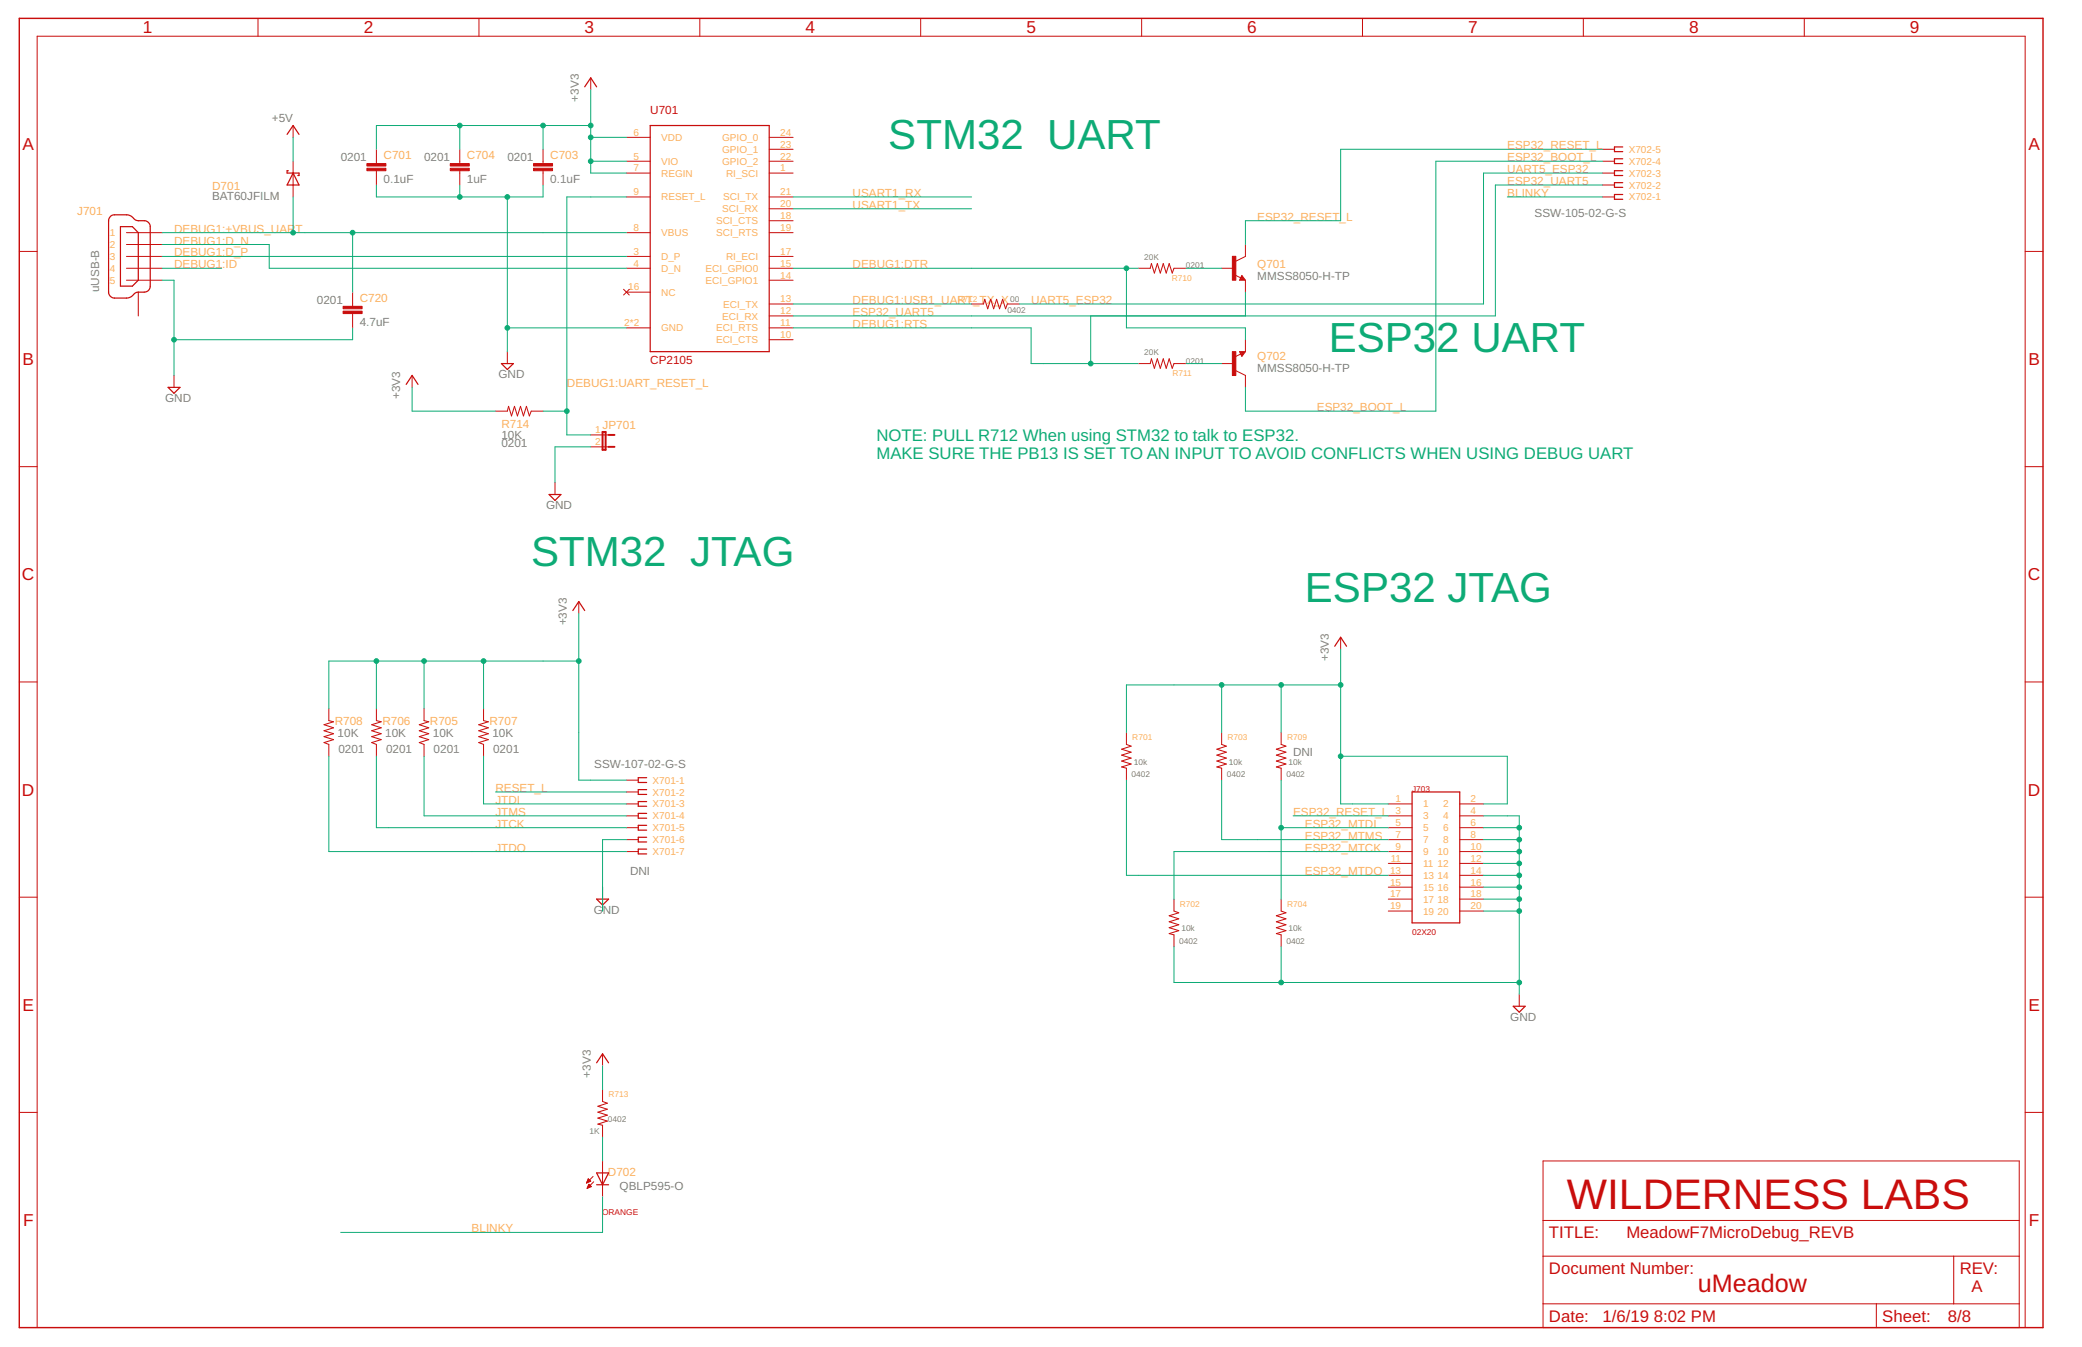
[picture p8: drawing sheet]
<svg xmlns="http://www.w3.org/2000/svg" width="432mm" height="279mm" viewBox="0 0 432 279" stroke-linecap="round" stroke-linejoin="round" font-family="sans-serif">
<path d="M4 3.8h419.7v271.6h-419.7z" fill="none" stroke="#c90d0c" stroke-width=".3"/>
<g fill="none" stroke="#c90d0c" stroke-width=".21">
<path d="M53.5 3.8v3.7M99.3 3.8v3.7M122.5 16.2v2.4M145.1 3.8v3.7M190.9 3.8v3.7M236.8 3.8v3.7M282.6 3.8v3.7M328.4 3.8v3.7M374.2 3.8v3.7M60.8 26v2.5M60.8 33.4v7.5M78.1 31v2.9"/>
<path d="M78.1 35.4v3M95.4 31v2.9M95.4 35.4v3M112.6 31v2.9M112.6 35.4v3M129.9 28.5h5M129.9 33.4h5M129.9 35.9h5M159.5 28.5h5M159.5 33.4h5M159.5 35.9h5M159.5 31h5"/>
<path d="M332.4 33.4h2.4M332.4 35.9h2.4M332.4 31h2.4M332.4 38.4h2.4M4 52.2h3.7M26.2 48.3h7.4M26.2 50.7h7.4M26.2 53.2h7.4M26.2 55.6h7.4M26.2 58.1h7.4M129.9 48.3h5M129.9 53.2h5"/>
<path d="M129.9 55.6h5M129.9 40.9h5M159.5 48.3h5M159.5 53.2h5M159.5 55.6h5M159.5 58.1h5M159.5 40.9h5M159.5 43.3h5M159.5 45.8h5M236.1 55.6h2.4l.3-.9 .6 1.9 .6-1.9 .6 1.9 .7-1.9 .6 1.9 .6-1.9 .6 1.9 .4-1h2.5M253.4 55.6h2.4M256.1 57l1.2 .6"/>
<path d="M257.6 57.1l.7 1h-1.2zM258.3 50.7v2.5l-2 1M258.3 58.1v2.5M332.4 40.9h2.4M420 52.2h3.7M28.7 60.6v4.9M36.1 77.9v2.4M73.1 60.6v3M73.1 65v3M85.5 77.9v2.4M105.2 72.9v2.5M129.3 60l1.2 1.2"/>
<path d="M129.9 68h5M129.9 60.6h5M130.5 60l-1.2 1.2M159.5 68h5M159.5 63.1h5M159.5 65.5h5M159.5 70.5h5M201.5 63.1h2.5l.2-1 .7 2 .6-2 .6 2 .6-2 .6 2 .6-2 .7 2 .3-1h2.5M236.1 75.4h2.4l.3-1 .6 2 .6-2 .6 2 .7-2 .6 2 .6-2 .6 2 .4-1h2.5M253.4 75.4h2.4M256.3 76.9l2 1v2.4M257.1 72.9h1.2l-.7 1z"/>
<path d="M257.3 73.4l-1.2 .6M258.3 70.5v2.4M4 96.8h3.7M102.8 85.3h2.4l.3-1 .6 2 .6-2 .6 2 .6-2 .7 2 .6-2 .6 2 .4-1h2.4M122.5 90.2h3.7M122.5 92.7h3.7M420 96.8h3.7M115.1 100.1v2.5M120 124.8v2.5M278 132.2v2.5M4 141.5h3.7M68.2 147v2.5l1 .2-2 .6 2 .7-2 .6 2 .6-2 .6 2 .6-2 .6 1 .4v2.5"/>
<path d="M78.1 147v2.5l1 .2-2 .6 2 .7-2 .6 2 .6-2 .6 2 .6-2 .6 1 .4v2.5M87.9 147v2.5l1 .2-1.9 .6 1.9 .7-1.9 .6 1.9 .6-1.9 .6 1.9 .6-1.9 .6 .9 .4v2.5M100.3 147v2.5l1 .2-2 .6 2 .7-2 .6 2 .6-2 .6 2 .6-2 .6 1 .4v2.5M233.6 151.9v2.5l1 .4-2 .6 2 .6-2 .6 2 .6-2 .7 2 .6-2 .6 1 .2v2.5M253.4 151.9v2.5l.9 .4-1.9 .6 1.9 .6-1.9 .6 1.9 .6-1.9 .7 1.9 .6-1.9 .6 1 .2v2.5M265.7 151.9v2.5l1 .4-2 .6 2 .6-2 .6 2 .6-2 .7 2 .6-2 .6 1 .2v2.5M420 141.5h3.7M129.9 166.8h2.5M129.9 169.2h2.5M129.9 171.7h2.5M129.9 174.2h2.5M129.9 176.6h2.5"/>
<path d="M129.9 161.8h2.5M129.9 164.3h2.5M287.9 166.8h5M287.9 169.2h5M287.9 171.7h5M287.9 174.2h5M287.9 176.6h5M287.9 179.1h5M302.7 166.8h5M302.7 169.2h5M302.7 171.7h5M302.7 174.2h5"/>
<path d="M302.7 176.6h5M302.7 179.1h5M4 186.1h3.7M125 184v2.5M243.5 186.5v2.5l1 .3-2 .6 2 .7-2 .6 2 .6-2 .6 2 .6-2 .7 1 .2v2.5M265.7 186.5v2.5l1 .3-2 .6 2 .7-2 .6 2 .6-2 .6 2 .6-2 .7 1 .2v2.5M287.9 181.6h5M287.9 184h5M287.9 186.5h5M287.9 189h5M302.7 181.6h5M302.7 184h5"/>
<path d="M302.7 186.5h5M302.7 189h5M420 186.1h3.7M125 218.6v2.5M315.1 206.2v2.5M4 230.7h3.7M125 226v2.5l1 .3-2 .7 2 .6-2 .6 2 .6-2 .6 2 .6-2 .7 1 .2v2.5M420 230.7h3.7M121.7 245.3h.1M121.7 245.2h.3M121.8 245.1h.5M121.8 245h.7"/>
<path d="M121.8 246.4h.2M121.9 244.9h.5M121.9 246.3h.4M121.9 244.8h.4M121.9 246.2h.6M122 244.6h.2M122 246h.6M122 244.5l-.4 .9M122 244.5l.5 .5-.9 .4M122 244.5h.1M122 245.9h.4M122 245.8h.3"/>
<path d="M122.1 245.7h.1M122.1 245.6l.5 .5-.8 .4zM123 244l-1.4 1.4M123.1 245.1l-1.3 1.4M125 240.8v7.4M320 240.8h98.8v34.6h-98.8zM320 253.2h98.8M7.7 275.4v-267.9h412.3v267.9M320 260.6h98.8M320 270.4h98.8M389.1 270.4v5M405.2 260.6v9.8"/>
</g>
<g fill="none" stroke="#c90d0c" stroke-width=".25">
<path d="M121.3 18l1.2-1.8 1.2 1.8M59.5 27.9l1.3-1.9 1.2 1.9M59.8 35.4h-.3v.5h2.5v.5h-.2M60.8 35.9l1.2 2.5h-2.5zM134.9 26h24.6v46.9h-24.6zM336.5 35.4h-1.7v1h1.7M336.5 30.5h-1.7v1h1.7M336.5 32.9h-1.7v1h1.7M336.5 37.9h-1.7v1h1.7M23 44.8l.7-.2h2.9l.6 .2 .7 .7a2.43 2.43 0 0 0 2 .3l.6 .1 .4 .3 .3 .8v12.4l-.2 .5-.3 .4a2.5 2.5 0 0 1-2 .3l-.8 .3-.7 .7-1 .2h-2.7l-.5-.2-.5-.7v-15.1l.1-.5zM25 47h2.5l1.2 1.3v9.8l-1.2 1.3h-2.5zM257.6 57.6l.1 .3h-.4l.3-.5 .4 .6h-.7"/>
<path d="M336.5 40.3h-1.7v1h1.7M84.2 79.7l1.3-1.8 1.2 1.8M104 75.4h2.5l-1.3 1.2zM257.3 73.1h.7l-.4 .6-.3-.5h.4l-.1 .2M34.9 80.3h2.4l-1.2 1.3zM113.9 102.6h2.4l-1.2 1.2zM118.8 126.6l1.2-1.8 1.3 1.8M276.8 134l1.2-1.8 1.3 1.8M134.1 161.3h-1.7v1h1.7M134.1 163.8h-1.7v1h1.7M134.1 166.3h-1.7v.9h1.7M134.1 168.7h-1.7v1h1.7"/>
<path d="M134.1 171.2h-1.7v1h1.7M134.1 173.7h-1.7v.9h1.7M134.1 176.1h-1.7v1h1.7M292.9 164.3h9.8v27.1h-9.8zM123.7 186.5h2.5l-1.2 1.2zM313.8 208.7h2.5l-1.2 1.3zM123.7 220.5l1.3-1.9 1.2 1.9M123.7 243.3h2.5l-1.2 2.4zM123.7 245.7h2.5"/>
</g>
<g fill="#c90d0c" stroke="#c90d0c" stroke-width=".21">
<path d="M110.7 34.9h3.9v.5h-3.9z"/>
<path d="M110.7 33.9h3.9v.5h-3.9z"/>
<path d="M93.4 34.9h3.9v.5h-3.9z"/>
<path d="M93.4 33.9h3.9v.5h-3.9z"/>
<path d="M76.1 34.9h3.9v.5h-3.9z"/>
<path d="M76.1 33.9h3.9v.5h-3.9z"/>
<path d="M71.2 64.5h3.9v.5h-3.9z"/>
<path d="M71.2 63.5h3.9v.6h-3.9z"/>
<path d="M255.6 53.2h.7v4.9h-.7z"/>
<path d="M255.6 72.9h.7v5h-.7z"/>
</g>
<path d="M125 89.6h.6v3.7h-.6zM126.2 90.2h1.2M126.2 92.7h1.2" fill="none" stroke="#c90d0c" stroke-width=".4"/>
<g fill="none" stroke="#0dab76" stroke-width=".21">
<path d="M122.5 18.6v17.3h7.4M60.8 28.5v4.9M78.1 38.4v2.5h34.5v-2.5M95.4 26v5M95.4 38.4v2.5M112.6 26v5M122.5 26h-44.4v5M122.5 28.5h7.4M122.5 33.4h7.4M332.4 33.4h-34.6v51.9h-39.5v-5M332.4 35.9h-24.7v27.2h-96.3M332.4 31h-54.4v14.8h-19.7v4.9"/>
<path d="M332.4 38.4h-22.3v27.1h-145.6M33.6 58.1h2.5v19.8M33.6 48.3h96.3M33.6 53.2h96.3M33.6 55.6h12.4M33.6 50.7h22.2v4.9h74.1M60.8 40.9v7.4M73.1 48.3v12.3M105.2 40.9v32M129.9 40.9h-12.3v49.3h4.9M164.5 40.9h37M164.5 55.6h71.6"/>
<path d="M164.5 43.3h37M233.6 55.6v12.4h24.7v2.5M246 55.6h7.4M312.6 40.9h19.8M73.1 68v2.5h-37M105.2 68h24.7M164.5 68h49.3v7.4h22.3M164.5 63.1h37M226.2 65.5v9.9M246 75.4h7.4M258.3 60.6v4.9M85.5 80.3v5h17.3"/>
<path d="M112.6 85.3h5M122.5 92.7h-7.4v7.4M78.1 137.1v9.9M87.9 137.1v9.9M100.3 137.1v9.9M120 127.3v34.5h9.9M120 137.1h-51.8v9.9M278 134.7v32.1h9.9M68.2 156.9v19.7h61.7M78.1 156.9v14.8h51.8M87.9 156.9v12.3h42M100.3 156.9v9.9h29.6"/>
<path d="M253.4 142.1v9.8M265.7 142.1v9.8M278 142.1h-44.4v9.8M278 156.9h34.6v9.9h-4.9M102.8 164.3h27.1M129.9 174.2h-4.9v14.8M233.6 161.8v19.8h54.3M253.4 161.8v12.4h34.5M265.7 171.7h22.2M265.7 161.8v24.7M268.2 169.2h19.7M287.9 176.6h-44.4v9.9"/>
<path d="M307.7 169.2h7.4v37M307.7 179.1h7.4M307.7 176.6h7.4M307.7 174.2h7.4M307.7 171.7h7.4M243.5 196.4v7.4h71.6M265.7 196.4v7.4M307.7 189h7.4M307.7 186.5h7.4M307.7 184h7.4M307.7 181.6h7.4M125 221.1v4.9"/>
<path d="M125 235.9v4.9M125 248.2v7.4h-54.3"/>
</g>
<g fill="#0dab76" stroke="#0dab76" stroke-width=".21">
<circle cx="36.1" cy="70.5" r=".49"/>
<circle cx="105.2" cy="40.9" r=".49"/>
<circle cx="105.2" cy="68" r=".49"/>
<circle cx="95.4" cy="40.9" r=".49"/>
<circle cx="315.1" cy="189" r=".49"/>
<circle cx="315.1" cy="186.5" r=".49"/>
<circle cx="315.1" cy="184" r=".49"/>
<circle cx="315.1" cy="181.6" r=".49"/>
<circle cx="315.1" cy="179.1" r=".49"/>
<circle cx="315.1" cy="176.6" r=".49"/>
<circle cx="315.1" cy="174.2" r=".49"/>
<circle cx="315.1" cy="171.7" r=".49"/>
<circle cx="315.1" cy="203.8" r=".49"/>
<circle cx="265.7" cy="203.8" r=".49"/>
<circle cx="60.8" cy="48.3" r=".49"/>
<circle cx="73.1" cy="48.3" r=".49"/>
<circle cx="122.5" cy="28.5" r=".49"/>
<circle cx="122.5" cy="33.4" r=".49"/>
<circle cx="122.5" cy="26" r=".49"/>
<circle cx="112.6" cy="26" r=".49"/>
<circle cx="95.4" cy="26" r=".49"/>
<circle cx="253.4" cy="142.1" r=".49"/>
<circle cx="265.7" cy="142.1" r=".49"/>
<circle cx="278" cy="142.1" r=".49"/>
<circle cx="278" cy="156.9" r=".49"/>
<circle cx="78.1" cy="137.1" r=".49"/>
<circle cx="87.9" cy="137.1" r=".49"/>
<circle cx="100.3" cy="137.1" r=".49"/>
<circle cx="120" cy="137.1" r=".49"/>
<circle cx="265.7" cy="171.7" r=".49"/>
<circle cx="233.6" cy="55.6" r=".49"/>
<circle cx="226.2" cy="75.4" r=".49"/>
<circle cx="117.6" cy="85.3" r=".49"/>
</g>
<text font-size="8.8" fill="#c90d0c" x="325" y="250.7">WILDERNESS LABS</text>
<g font-size="8.7" fill="#0dab76">
<text x="184.2" y="31">STM32 UART</text>
<text x="275.6" y="72.9">ESP3</text>
<text x="297.9" y="72.9">2 UART</text>
<text x="110.2" y="117.4">STM32 JTAG</text>
<text x="270.6" y="124.8">ESP32 JTAG</text>
</g>
<text font-size="5.2" fill="#c90d0c" x="352.1" y="268">uMeadow</text>
<g font-size="3.6" fill="#c90d0c">
<text x="29.6" y="6.9">1</text>
<text x="75.4" y="6.9">2</text>
<text x="121.2" y="6.9">3</text>
<text x="167" y="6.9">4</text>
<text x="212.9" y="6.9">5</text>
<text x="258.7" y="6.9">6</text>
<text x="304.5" y="6.9">7</text>
<text x="350.3" y="6.9">8</text>
<text x="396.1" y="6.9">9</text>
<text x="4.7" y="31.1">A</text>
<text x="420.7" y="31.1">A</text>
<text x="4.7" y="75.8">B</text>
<text x="420.7" y="75.8">B</text>
<text x="4.6" y="120.4">C</text>
<text x="420.6" y="120.4">C</text>
<text x="4.6" y="165">D</text>
<text x="420.6" y="165">D</text>
<text x="4.7" y="209.7">E</text>
<text x="420.7" y="209.7">E</text>
<text x="4.8" y="254.3">F</text>
<text x="420.8" y="254.3">F</text>
</g>
<g font-size="3.5" fill="#0dab76">
<text x="181.8" y="91.5">NOTE: PULL R712 When using STM32 to talk to ESP32.</text>
<text x="181.8" y="95.2">MAKE SURE THE PB13 IS SET TO AN INPUT TO AVOID CONFLICTS WHEN USING DEBUG UART</text>
</g>
<g font-size="3.5" fill="#c90d0c">
<text x="321.3" y="256.9">TITLE:</text>
<text x="337.3" y="256.9">MeadowF7MicroDebug_REVB</text>
<text x="321.3" y="264.3">Document Number:</text>
<text x="406.4" y="264.3">REV:</text>
<text x="408.9" y="268">A</text>
<text x="321.3" y="274.1">Date:</text>
<text x="332.4" y="274.1">1/6/19</text>
<text x="343" y="274.1">8:02 PM</text>
<text x="390.4" y="274.1">Sheet:</text>
<text x="404" y="274.1">8/8</text>
</g>
<g font-size="2.4" fill="#808080">
<text x="120" y="21.1" transform="rotate(-90 120 21.1)">+3V3</text>
<text x="56.4" y="25.3">+5V</text>
<text x="70.7" y="33.4">0201</text>
<text x="87.9" y="33.4">0201</text>
<text x="105.2" y="33.4">0201</text>
<text x="44" y="41.5">BAT60JFILM</text>
<text x="79.5" y="38">0.1uF</text>
<text x="96.8" y="38">1uF</text>
<text x="114.1" y="38">0.1uF</text>
<text x="318.3" y="45">SSW-105-02-G-S</text>
<text x="260.8" y="58.1">MMSS8050-H-TP</text>
<text x="20.5" y="60.6" transform="rotate(-90 20.5 60.6)">uUSB-B</text>
<text x="65.7" y="63.1">0201</text>
<text x="74.6" y="67.6">4.7uF</text>
<text x="260.8" y="77.1">MMSS8050-H-TP</text>
<text x="34.2" y="83.4">GND</text>
<text x="83" y="82.8" transform="rotate(-90 83 82.8)">+3V3</text>
<text x="103.4" y="78.5">GND</text>
<text x="104" y="92.7">0201</text>
<text x="104" y="91">10K</text>
<text x="113.2" y="105.6">GND</text>
<text x="117.6" y="129.7" transform="rotate(-90 117.6 129.7)">+3V3</text>
<text x="275.6" y="137.1" transform="rotate(-90 275.6 137.1)">+3V3</text>
<text x="70" y="152.9">10K</text>
<text x="79.9" y="152.9">10K</text>
<text x="89.8" y="152.9">10K</text>
<text x="102.1" y="152.9">10K</text>
<text x="70.2" y="156.1">0201</text>
<text x="80.1" y="156.1">0201</text>
<text x="89.9" y="156.1">0201</text>
<text x="102.3" y="156.1">0201</text>
<text x="123.2" y="159.3">SSW-107-02-G-S</text>
<text x="268.2" y="156.9">DNI</text>
<text x="130.7" y="181.6">DNI</text>
<text x="123.1" y="189.6">GND</text>
<text x="313.2" y="211.8">GND</text>
<text x="122.5" y="223.5" transform="rotate(-90 122.5 223.5)">+3V3</text>
<text x="128.5" y="246.9">QBLP595-O</text>
</g>
<g font-size="2.4" fill="#c90d0c">
<text x="134.9" y="23.6">U701</text>
<text x="134.9" y="75.4">CP2105</text>
</g>
<g font-size="2.4" fill="#fbaf5c">
<text x="79.5" y="33.1">C701</text>
<text x="96.8" y="33.1">C704</text>
<text x="114.1" y="33.1">C703</text>
<text x="312.6" y="35.9">UART5_ESP32</text>
<text x="312.6" y="31">ESP32_RESET_L</text>
<text x="312.6" y="33.4">ESP32_BOOT_L</text>
<text x="44" y="39.4">D701</text>
<text x="176.8" y="40.8">USART1_RX</text>
<text x="312.6" y="38.4">ESP32_UART5</text>
<text x="312.6" y="40.8">BLINKY</text>
<text x="16" y="44.5">J701</text>
<text x="176.8" y="43.3">USART1_TX</text>
<text x="260.8" y="45.8">ESP32_RESET_L</text>
<text x="36.1" y="48.3">DEBUG1:+VBUS_UAR</text>
<text x="36.1" y="53.2">DEBUG1:D_P</text>
<text x="36.1" y="50.7">DEBUG1:D_N</text>
<text x="61.3" y="48.3">T</text>
<text x="36.1" y="55.7">DEBUG1:ID</text>
<text x="176.8" y="55.7">DEBUG1:DTR</text>
<text x="260.8" y="55.7">Q701</text>
<text x="74.6" y="62.7">C720</text>
<text x="176.8" y="65.5">ESP32_UART5</text>
<text x="176.8" y="63.1">DEBUG1:USB1_UART_TX_X</text>
<text x="213.9" y="63.1">UART5_ESP32</text>
<text x="176.8" y="68">DEBUG1:RTS</text>
<text x="260.8" y="74.7">Q702</text>
<text x="117.6" y="80.3">DEBUG1:UART_RESET_L</text>
<text x="104" y="88.8">R714</text>
<text x="125" y="89">JP701</text>
<text x="273.1" y="85.3">ESP32_BOOT_L</text>
<text x="69.4" y="150.5">R708</text>
<text x="79.3" y="150.5">R706</text>
<text x="89.2" y="150.5">R705</text>
<text x="101.5" y="150.5">R707</text>
<text x="102.8" y="166.8">JTDI</text>
<text x="102.8" y="164.3">RESET_L</text>
<text x="102.8" y="169.2">JTMS</text>
<text x="102.8" y="171.7">JTCK</text>
<text x="268.2" y="169.2">ESP32_RESET_L</text>
<text x="270.6" y="171.7">ESP32_MTDI</text>
<text x="102.8" y="176.6">JTDO</text>
<text x="270.6" y="174.2">ESP32_MTMS</text>
<text x="270.6" y="176.6">ESP32_MTCK</text>
<text x="270.6" y="181.6">ESP32_MTDO</text>
<text x="126.1" y="244">D702</text>
<text x="97.8" y="255.6">BLINKY</text>
</g>
<g font-size="2.1" fill="#fbaf5c">
<text x="131.4" y="28.2">6</text>
<text x="137.1" y="29.2">VDD</text>
<text x="149.8" y="29.2">GPIO_0</text>
<text x="161.8" y="28.2">24</text>
<text x="131.4" y="33.1">5</text>
<text x="131.4" y="35.6">7</text>
<text x="137.1" y="34.2">VIO</text>
<text x="149.8" y="31.7">GPIO_1</text>
<text x="149.8" y="34.2">GPIO_2</text>
<text x="161.8" y="35.6">1</text>
<text x="161.8" y="30.6">23</text>
<text x="161.8" y="33.1">22</text>
<text x="337.8" y="34.2">X702-4</text>
<text x="337.8" y="31.7">X702-5</text>
<text x="131.4" y="40.5">9</text>
<text x="137.1" y="41.6">RESET_L</text>
<text x="137.1" y="36.6">REGIN</text>
<text x="150" y="41.6">SCI_TX</text>
<text x="150.6" y="36.6">RI_SCI</text>
<text x="161.8" y="40.5">21</text>
<text x="337.8" y="41.6">X702-1</text>
<text x="337.8" y="39.1">X702-2</text>
<text x="337.8" y="36.6">X702-3</text>
<text x="131.4" y="47.9">8</text>
<text x="148.5" y="46.5">SCI_CTS</text>
<text x="149.8" y="44.1">SCI_RX</text>
<text x="161.8" y="43">20</text>
<text x="161.8" y="45.4">18</text>
<text x="161.8" y="47.9">19</text>
<text x="22.8" y="49">1</text>
<text x="22.8" y="51.5">2</text>
<text x="22.8" y="53.9">3</text>
<text x="131.4" y="52.8">3</text>
<text x="137.1" y="49">VBUS</text>
<text x="137.1" y="53.9">D_P</text>
<text x="148.5" y="49">SCI_RTS</text>
<text x="150.6" y="53.9">RI_ECI</text>
<text x="161.8" y="52.8">17</text>
<text x="22.8" y="56.4">4</text>
<text x="22.8" y="58.9">5</text>
<text x="131.4" y="55.3">4</text>
<text x="137.1" y="56.4">D_N</text>
<text x="146.3" y="56.4">ECI_GPIO0</text>
<text x="146.3" y="58.9">ECI_GPIO1</text>
<text x="161.8" y="55.3">15</text>
<text x="161.8" y="57.8">14</text>
<text x="130.3" y="60.2">16</text>
<text x="137.1" y="61.3">NC</text>
<text x="150" y="63.8">ECI_TX</text>
<text x="161.8" y="62.7">13</text>
<text x="161.8" y="65.2">12</text>
<text x="129.5" y="67.7">2*2</text>
<text x="137.1" y="68.7">GND</text>
<text x="148.5" y="71.2">ECI_CTS</text>
<text x="148.5" y="68.7">ECI_RTS</text>
<text x="149.8" y="66.3">ECI_RX</text>
<text x="161.8" y="67.7">11</text>
<text x="161.8" y="70.1">10</text>
<text x="123.5" y="89.9">1</text>
<text x="123.5" y="92.3">2</text>
<text x="135.3" y="162.6">X701-1</text>
<text x="135.3" y="165">X701-2</text>
<text x="135.3" y="167.5">X701-3</text>
<text x="289.4" y="166.4">1</text>
<text x="295.1" y="167.5">1</text>
<text x="299.3" y="167.5">2</text>
<text x="305" y="166.4">2</text>
<text x="135.3" y="170">X701-4</text>
<text x="135.3" y="172.4">X701-5</text>
<text x="289.4" y="168.9">3</text>
<text x="289.4" y="171.3">5</text>
<text x="289.4" y="173.8">7</text>
<text x="295.1" y="170">3</text>
<text x="295.1" y="172.4">5</text>
<text x="299.3" y="170">4</text>
<text x="299.3" y="172.4">6</text>
<text x="305" y="168.9">4</text>
<text x="305" y="171.3">6</text>
<text x="305" y="173.8">8</text>
<text x="135.3" y="174.9">X701-6</text>
<text x="135.3" y="177.4">X701-7</text>
<text x="288.4" y="178.8">11</text>
<text x="289.4" y="176.3">9</text>
<text x="295.1" y="174.9">7</text>
<text x="295.1" y="177.4">9</text>
<text x="295.1" y="179.8">11</text>
<text x="298.2" y="177.4">10</text>
<text x="298.2" y="179.8">12</text>
<text x="299.3" y="174.9">8</text>
<text x="305" y="176.3">10</text>
<text x="305" y="178.8">12</text>
<text x="288.3" y="181.2">13</text>
<text x="288.3" y="183.7">15</text>
<text x="295.1" y="182.3">13</text>
<text x="295.1" y="184.8">15</text>
<text x="298.2" y="182.3">14</text>
<text x="298.2" y="184.8">16</text>
<text x="305" y="181.2">14</text>
<text x="305" y="183.7">16</text>
<text x="288.3" y="186.2">17</text>
<text x="288.3" y="188.6">19</text>
<text x="295.1" y="187.2">17</text>
<text x="295.1" y="189.7">19</text>
<text x="298.2" y="187.2">18</text>
<text x="298.2" y="189.7">20</text>
<text x="305" y="186.2">18</text>
<text x="305" y="188.6">20</text>
</g>
<g font-size="1.7" fill="#808080">
<text x="237.3" y="53.9">20K</text>
<text x="246" y="55.7">0201</text>
<text x="208.9" y="64.9">0402</text>
<text x="209.5" y="62.6">00</text>
<text x="237.3" y="73.7">20K</text>
<text x="246" y="75.4">0201</text>
<text x="234.7" y="161.2">0402</text>
<text x="235.1" y="158.6">10k</text>
<text x="254.4" y="161.2">0402</text>
<text x="254.9" y="158.6">10k</text>
<text x="266.8" y="161.2">0402</text>
<text x="267.2" y="158.6">10k</text>
<text x="244.6" y="195.8">0402</text>
<text x="245" y="193.2">10k</text>
<text x="266.8" y="195.8">0402</text>
<text x="267.2" y="193.2">10k</text>
<text x="126.1" y="232.8">0402</text>
<text x="122.2" y="235.1">1K</text>
</g>
<g font-size="1.7" fill="#fbaf5c">
<text x="243" y="58.3">R710</text>
<text x="198.6" y="62.7">R712</text>
<text x="243.2" y="78.1">R711</text>
<text x="234.8" y="153.6">R701</text>
<text x="254.6" y="153.6">R703</text>
<text x="266.9" y="153.6">R709</text>
<text x="244.7" y="188.1">R702</text>
<text x="266.9" y="188.1">R704</text>
<text x="126.2" y="227.6">R713</text>
</g>
<g font-size="1.7" fill="#c90d0c">
<text x="292.9" y="164.3">J703</text>
<text x="292.9" y="193.9">02X20</text>
<text x="124.9" y="251.9">ORANGE</text>
</g>
</svg>
